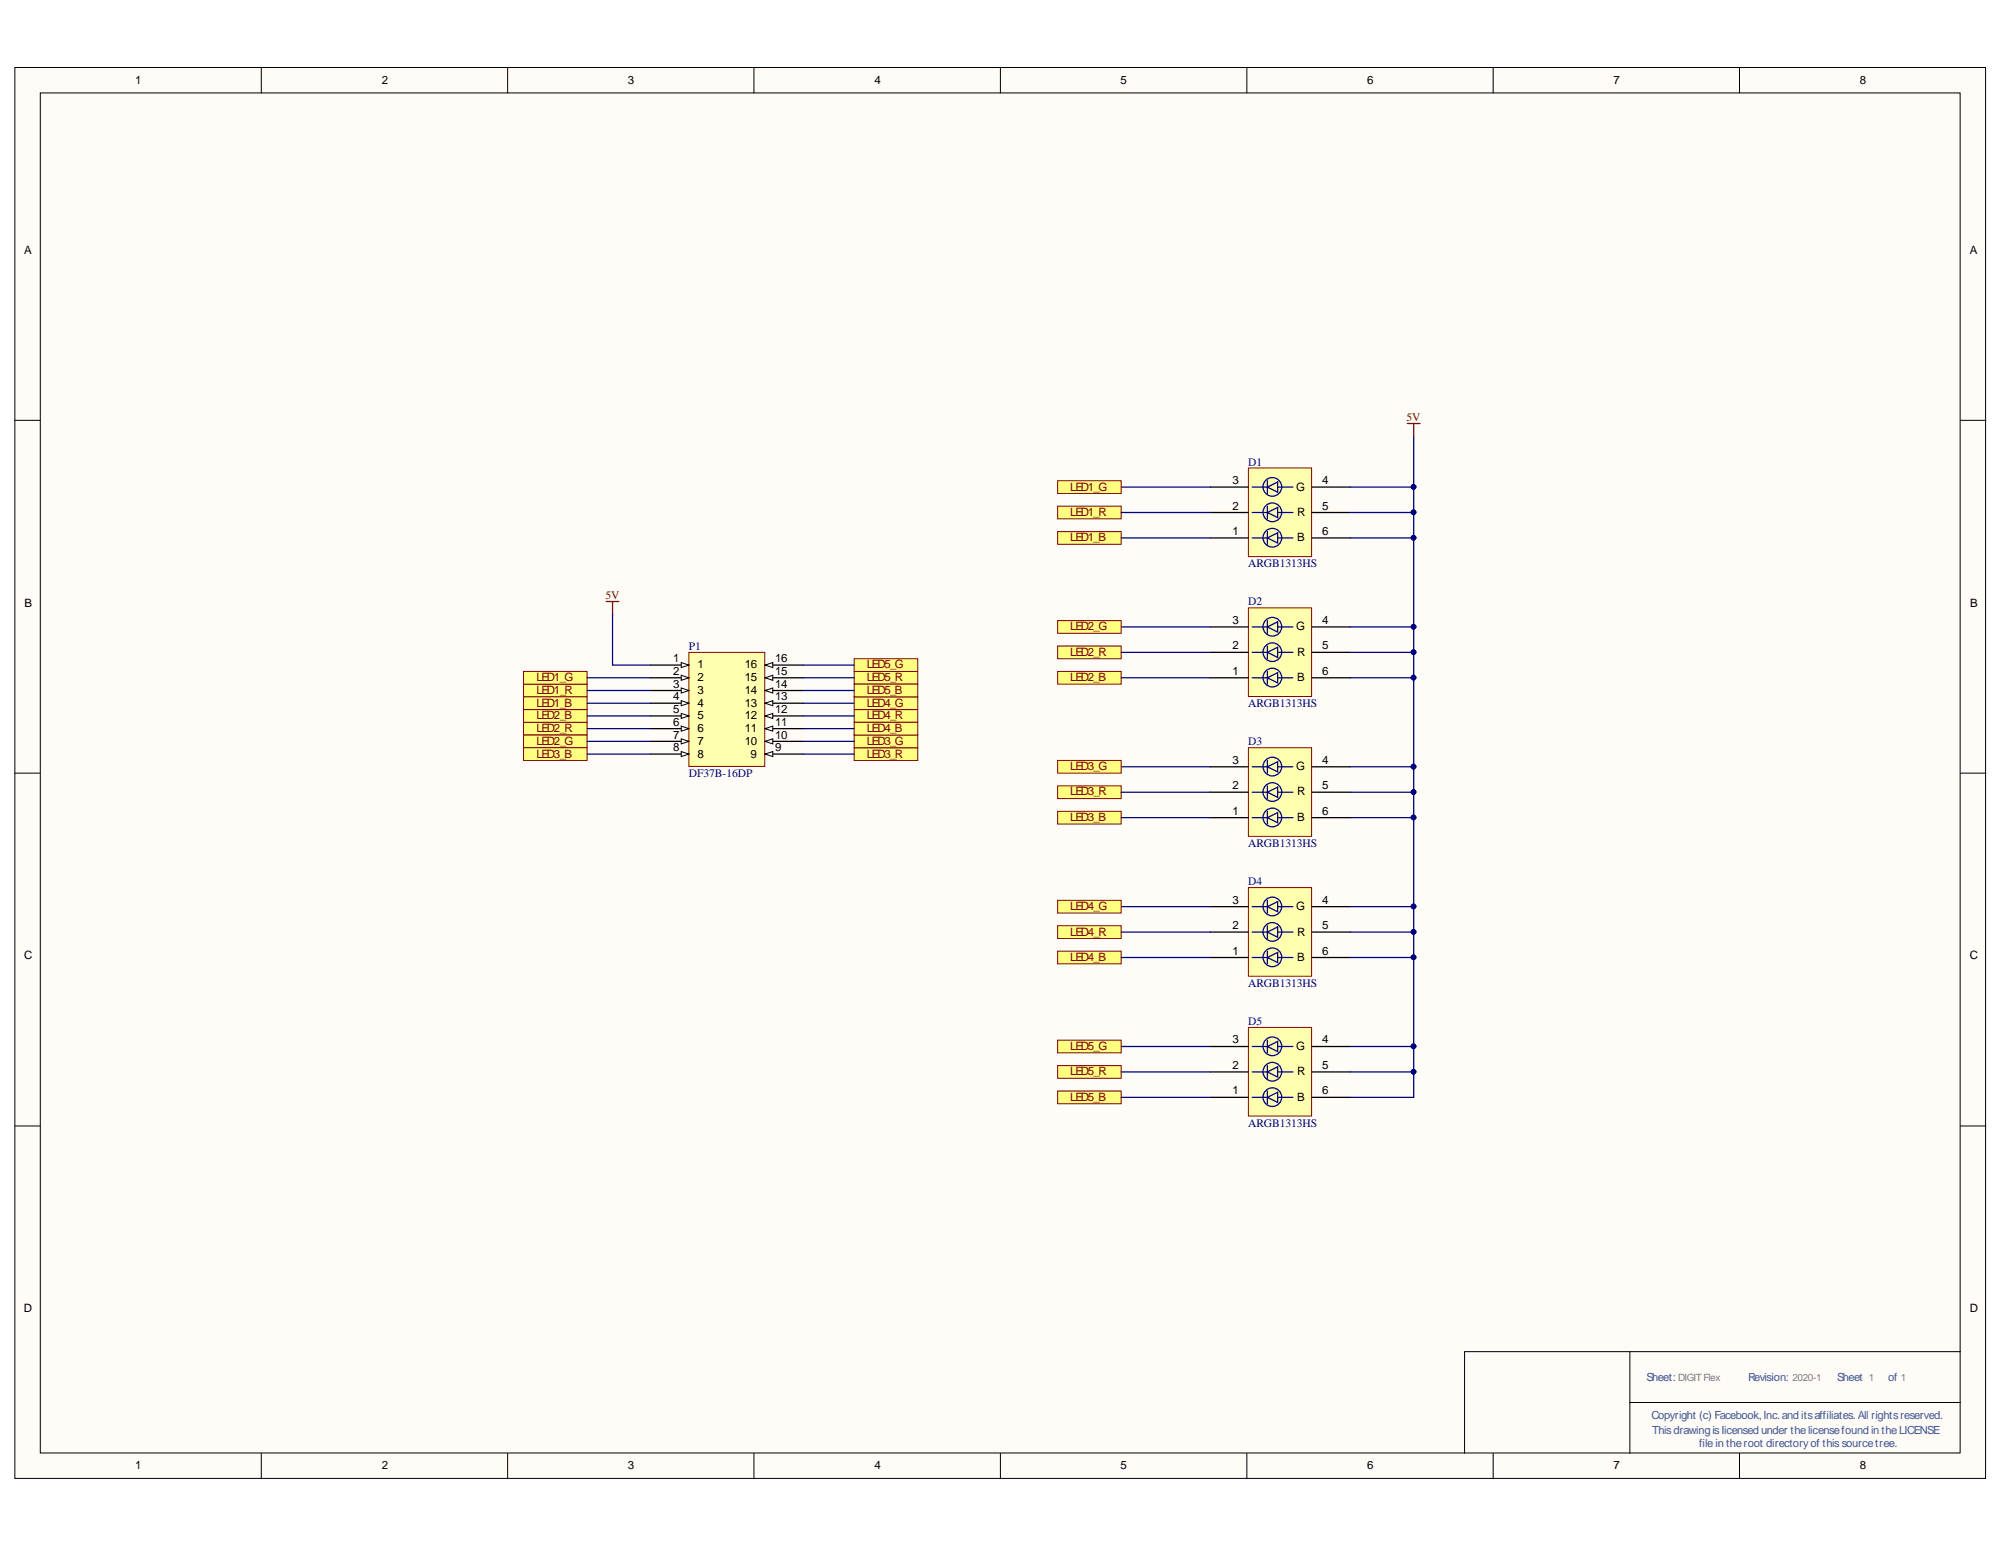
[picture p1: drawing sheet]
<svg xmlns="http://www.w3.org/2000/svg" width="279mm" height="216mm" viewBox="0 0 279 216" stroke-linecap="round" stroke-linejoin="round" font-family="sans-serif">
<g fill="#fffcf8" stroke="#000" stroke-width=".14">
<path d="M2.1 9.4h274.9v196.8h-274.9z"/>
<path d="M5.6 13h267.8v189.6h-267.8z"/>
</g>
<g fill="none" stroke="#000" stroke-width=".14">
<path d="M36.4 9.4v3.6M70.8 9.4v3.6M105.2 9.4v3.6M139.5 9.4v3.6M173.9 9.4v3.6M208.3 9.4v3.6M242.6 9.4v3.6M2.1 58.6h3.5M273.5 58.6h3.5M2.1 107.8h3.5M273.5 107.8h3.5M2.1 157h3.5"/>
<path d="M273.5 157h3.5M227.4 195.6h46.1M227.4 188.5v14.2M273.5 188.5h-69.2v14.2M36.4 202.7v3.5M70.8 202.7v3.5M105.2 202.7v3.5M139.5 202.7v3.5M173.9 202.7v3.5M208.3 202.7v3.5M242.6 202.7v3.5"/>
</g>
<path d="M174.1 123.8h8.9v12.4h-8.9z" fill="#ffffb0" stroke="#800000" stroke-width=".14"/>
<g fill="none" stroke="#000080" stroke-width=".18">
<path d="M174.7 133.5h2.1M174.7 130h2.1M174.7 126.5h2.1M176.8 133.5l1.4-.7v1.5zM176.8 130l1.4-.7v1.4zM176.8 126.5l1.4-.8v1.5zM176.8 125.6v1.7M176.8 129.1v1.8M176.8 132.7v1.7M178.2 133.5h2.1M178.2 130h2.1M178.2 126.5h2.1"/>
<circle cx="177.5" cy="133.5" r="1.3"/>
<circle cx="177.5" cy="126.4" r="1.3"/>
<circle cx="177.5" cy="130" r="1.3"/>
</g>
<path d="M168.8 130h5.3M168.8 133.5h5.3M168.8 126.5h5.3M183 130h5.3M183 133.5h5.3M183 126.5h5.3" fill="none" stroke="#000" stroke-width=".18"/>
<path d="M174.1 143.3h8.9v12.4h-8.9z" fill="#ffffb0" stroke="#800000" stroke-width=".14"/>
<g fill="none" stroke="#000080" stroke-width=".18">
<path d="M174.7 153.1h2.1M174.7 149.5h2.1M174.7 146h2.1M176.8 153.1l1.4-.8v1.5zM176.8 149.5l1.4-.7v1.4zM176.8 146l1.4-.8v1.5zM176.8 145.1v1.7M176.8 148.6v1.8M176.8 152.2v1.7M178.2 153.1h2.1M178.2 149.5h2.1M178.2 146h2.1"/>
<circle cx="177.5" cy="153" r="1.3"/>
<circle cx="177.5" cy="145.9" r="1.3"/>
<circle cx="177.5" cy="149.5" r="1.3"/>
</g>
<path d="M168.8 149.5h5.3M168.8 153.1h5.3M168.8 146h5.3M183 149.5h5.3M183 153.1h5.3M183 146h5.3" fill="none" stroke="#000" stroke-width=".18"/>
<path d="M174.1 104.3h8.9v12.3h-8.9z" fill="#ffffb0" stroke="#800000" stroke-width=".14"/>
<g fill="none" stroke="#000080" stroke-width=".18">
<path d="M197.2 60.8v92.3h-8.9M174.7 114h2.1M174.7 110.5h2.1M174.7 106.9h2.1M176.8 114l1.4-.7v1.4zM176.8 110.5l1.4-.7v1.4zM176.8 106.9l1.4-.7v1.5zM176.8 106.1v1.7M176.8 109.6v1.8M176.8 113.2v1.7M178.2 114h2.1M178.2 110.5h2.1"/>
<path d="M178.2 106.9h2.1M188.3 106.9h8.9M188.3 130h8.9"/>
<circle cx="177.5" cy="110.5" r="1.3"/>
<circle cx="177.5" cy="106.9" r="1.3"/>
<circle cx="177.5" cy="114" r="1.3"/>
</g>
<path d="M168.8 110.5h5.3M168.8 114h5.3M168.8 106.9h5.3M183 110.5h5.3M183 114h5.3M183 106.9h5.3" fill="none" stroke="#000" stroke-width=".18"/>
<g fill="#000080" stroke="#000080" stroke-width=".14">
<circle cx="197.2" cy="130" r=".33"/>
<circle cx="197.2" cy="149.5" r=".33"/>
<circle cx="197.2" cy="145.9" r=".33"/>
<circle cx="197.2" cy="133.5" r=".33"/>
<circle cx="197.2" cy="126.4" r=".33"/>
<circle cx="197.2" cy="114" r=".33"/>
<circle cx="197.2" cy="110.5" r=".33"/>
<circle cx="197.2" cy="106.9" r=".33"/>
<circle cx="197.2" cy="94.5" r=".33"/>
<circle cx="197.2" cy="91" r=".33"/>
<circle cx="197.2" cy="87.4" r=".33"/>
<circle cx="197.2" cy="75" r=".33"/>
<circle cx="197.2" cy="71.5" r=".33"/>
<circle cx="197.2" cy="67.9" r=".33"/>
</g>
<path d="M174.1 84.8h8.9v12.3h-8.9z" fill="#ffffb0" stroke="#800000" stroke-width=".14"/>
<g fill="none" stroke="#000080" stroke-width=".18">
<path d="M174.7 94.5h2.1M174.7 91h2.1M174.7 87.4h2.1M176.8 94.5l1.4-.7v1.4zM176.8 91l1.4-.7v1.4zM176.8 87.4l1.4-.7v1.4zM176.8 86.6v1.7M176.8 90.1v1.8M176.8 93.6v1.8M178.2 94.5h2.1M178.2 91h2.1M178.2 87.4h2.1"/>
<circle cx="177.5" cy="91" r="1.3"/>
<circle cx="177.5" cy="87.4" r="1.3"/>
<circle cx="177.5" cy="94.5" r="1.3"/>
</g>
<path d="M168.8 91h5.3M168.8 94.5h5.3M168.8 87.4h5.3M183 91h5.3M183 94.5h5.3M183 87.4h5.3" fill="none" stroke="#000" stroke-width=".18"/>
<path d="M174.1 65.3h8.9v12.3h-8.9z" fill="#ffffb0" stroke="#800000" stroke-width=".14"/>
<g fill="none" stroke="#000080" stroke-width=".18">
<path d="M156.4 67.9h12.4M174.7 75h2.1M174.7 71.5h2.1M174.7 67.9h2.1M176.8 75l1.4-.7v1.4zM176.8 71.5l1.4-.7v1.4zM176.8 67.9l1.4-.7v1.4zM176.8 67v1.8M176.8 70.6v1.8M176.8 74.1v1.8M178.2 75h2.1M178.2 71.5h2.1"/>
<path d="M178.2 67.9h2.1M188.3 67.9h8.9M188.3 91h8.9"/>
<circle cx="177.5" cy="75" r="1.3"/>
<circle cx="177.5" cy="67.9" r="1.3"/>
<circle cx="177.5" cy="71.5" r="1.3"/>
</g>
<path d="M168.8 71.5h5.3M168.8 75h5.3M168.8 67.9h5.3M183 71.5h5.3M183 75h5.3M183 67.9h5.3" fill="none" stroke="#000" stroke-width=".18"/>
<g fill="#000080" stroke="#000080" stroke-width=".14">
<circle cx="197.2" cy="91" r=".33"/>
<circle cx="197.2" cy="67.9" r=".33"/>
</g>
<g fill="#ffff80" stroke="#800000" stroke-width=".14">
<path d="M147.5 70.6h8.9v1.8h-8.9z" fill-rule="evenodd"/>
<path d="M147.5 67h8.9v1.8h-8.9z" fill-rule="evenodd"/>
<path d="M147.5 74.1h8.9v1.8h-8.9z" fill-rule="evenodd"/>
</g>
<path d="M156.4 71.5h12.4M156.4 75h12.4M156.4 87.4h12.4" fill="none" stroke="#000080" stroke-width=".18"/>
<g fill="#ffff80" stroke="#800000" stroke-width=".14">
<path d="M147.5 90.1h8.9v1.8h-8.9z" fill-rule="evenodd"/>
<path d="M147.5 86.6h8.9v1.7h-8.9z" fill-rule="evenodd"/>
<path d="M147.5 93.6h8.9v1.8h-8.9z" fill-rule="evenodd"/>
</g>
<path d="M156.4 91h12.4M156.4 94.5h12.4M156.4 106.9h12.4" fill="none" stroke="#000080" stroke-width=".18"/>
<g fill="#ffff80" stroke="#800000" stroke-width=".14">
<path d="M147.5 109.6h8.9v1.8h-8.9z" fill-rule="evenodd"/>
<path d="M147.5 106.1h8.9v1.7h-8.9z" fill-rule="evenodd"/>
<path d="M147.5 113.2h8.9v1.7h-8.9z" fill-rule="evenodd"/>
</g>
<path d="M156.4 110.5h12.4M156.4 114h12.4M156.4 126.5h12.4" fill="none" stroke="#000080" stroke-width=".18"/>
<g fill="#ffff80" stroke="#800000" stroke-width=".14">
<path d="M147.5 129.1h8.9v1.8h-8.9z" fill-rule="evenodd"/>
<path d="M147.5 125.6h8.9v1.7h-8.9z" fill-rule="evenodd"/>
<path d="M147.5 132.7h8.9v1.7h-8.9z" fill-rule="evenodd"/>
</g>
<path d="M156.4 130h12.4M156.4 133.5h12.4M156.4 146h12.4" fill="none" stroke="#000080" stroke-width=".18"/>
<g fill="#ffff80" stroke="#800000" stroke-width=".14">
<path d="M147.5 148.6h8.9v1.8h-8.9z" fill-rule="evenodd"/>
<path d="M147.5 145.1h8.9v1.7h-8.9z" fill-rule="evenodd"/>
<path d="M147.5 152.2h8.9v1.7h-8.9z" fill-rule="evenodd"/>
</g>
<path d="M188.3 71.5h8.9M188.3 75h8.9M188.3 87.4h8.9M188.3 94.5h8.9M188.3 110.5h8.9M188.3 114h8.9M188.3 126.5h8.9M188.3 133.5h8.9M156.4 149.5h12.4M156.4 153.1h12.4M188.3 149.5h8.9M188.3 146h8.9" fill="none" stroke="#000080" stroke-width=".18"/>
<g fill="#000080" stroke="#000080" stroke-width=".14">
<circle cx="197.2" cy="71.5" r=".33"/>
<circle cx="197.2" cy="75" r=".33"/>
<circle cx="197.2" cy="87.4" r=".33"/>
<circle cx="197.2" cy="94.5" r=".33"/>
<circle cx="197.2" cy="110.5" r=".33"/>
<circle cx="197.2" cy="114" r=".33"/>
<circle cx="197.2" cy="126.4" r=".33"/>
<circle cx="197.2" cy="133.5" r=".33"/>
<circle cx="197.2" cy="145.9" r=".33"/>
<circle cx="197.2" cy="149.5" r=".33"/>
</g>
<path d="M196.3 59.1h1.8M197.2 59.1v1.7" fill="none" stroke="#800000" stroke-width=".18"/>
<path d="M96.1 91h10.6v15.9h-10.6z" fill="#ffffb0" stroke="#800000" stroke-width=".14"/>
<path d="M90.8 92.8h5.3" fill="none" stroke="#000" stroke-width=".18"/>
<path d="M95 92.4l1.1 .4-1.1 .3z" fill="#fffcf8"/>
<path d="M95 92.4l1.1 .4-1.1 .3z" fill="none" stroke="#000" stroke-width=".14"/>
<path d="M90.8 94.5h5.3" fill="none" stroke="#000" stroke-width=".18"/>
<path d="M95 94.2l1.1 .3-1.1 .4z" fill="#fffcf8"/>
<path d="M95 94.2l1.1 .3-1.1 .4z" fill="none" stroke="#000" stroke-width=".14"/>
<path d="M90.8 96.3h5.3" fill="none" stroke="#000" stroke-width=".18"/>
<path d="M95 96l1.1 .3-1.1 .4z" fill="#fffcf8"/>
<path d="M95 96l1.1 .3-1.1 .4z" fill="none" stroke="#000" stroke-width=".14"/>
<path d="M90.8 98.1h5.3" fill="none" stroke="#000" stroke-width=".18"/>
<path d="M95 97.7l1.1 .4-1.1 .3z" fill="#fffcf8"/>
<path d="M95 97.7l1.1 .4-1.1 .3z" fill="none" stroke="#000" stroke-width=".14"/>
<path d="M90.8 99.9h5.3" fill="none" stroke="#000" stroke-width=".18"/>
<path d="M95 99.5l1.1 .4-1.1 .3z" fill="#fffcf8"/>
<path d="M95 99.5l1.1 .4-1.1 .3z" fill="none" stroke="#000" stroke-width=".14"/>
<path d="M90.8 101.6h5.3" fill="none" stroke="#000" stroke-width=".18"/>
<path d="M95 101.3l1.1 .3-1.1 .4z" fill="#fffcf8"/>
<path d="M95 101.3l1.1 .3-1.1 .4z" fill="none" stroke="#000" stroke-width=".14"/>
<path d="M90.8 103.4h5.3" fill="none" stroke="#000" stroke-width=".18"/>
<path d="M95 103l1.1 .4-1.1 .4z" fill="#fffcf8"/>
<path d="M95 103l1.1 .4-1.1 .4z" fill="none" stroke="#000" stroke-width=".14"/>
<path d="M90.8 105.2h5.3" fill="none" stroke="#000" stroke-width=".18"/>
<path d="M95 104.8l1.1 .4-1.1 .3z" fill="#fffcf8"/>
<path d="M95 104.8l1.1 .4-1.1 .3z" fill="none" stroke="#000" stroke-width=".14"/>
<path d="M106.7 105.2h5.4" fill="none" stroke="#000" stroke-width=".18"/>
<path d="M106.7 105.2l1.1-.4v.7z" fill="#fffcf8"/>
<path d="M106.7 105.2l1.1-.4v.7z" fill="none" stroke="#000" stroke-width=".14"/>
<path d="M106.7 103.4h5.4" fill="none" stroke="#000" stroke-width=".18"/>
<path d="M106.7 103.4l1.1-.4v.8z" fill="#fffcf8"/>
<path d="M106.7 103.4l1.1-.4v.8z" fill="none" stroke="#000" stroke-width=".14"/>
<path d="M106.7 101.6h5.4" fill="none" stroke="#000" stroke-width=".18"/>
<path d="M106.7 101.6l1.1-.3v.7z" fill="#fffcf8"/>
<path d="M106.7 101.6l1.1-.3v.7z" fill="none" stroke="#000" stroke-width=".14"/>
<path d="M106.7 99.9h5.4" fill="none" stroke="#000" stroke-width=".18"/>
<path d="M106.7 99.9l1.1-.4v.7z" fill="#fffcf8"/>
<path d="M106.7 99.9l1.1-.4v.7z" fill="none" stroke="#000" stroke-width=".14"/>
<path d="M106.7 98.1h5.4" fill="none" stroke="#000" stroke-width=".18"/>
<path d="M106.7 98.1l1.1-.4v.7z" fill="#fffcf8"/>
<path d="M106.7 98.1l1.1-.4v.7z" fill="none" stroke="#000" stroke-width=".14"/>
<path d="M106.7 96.3h5.4" fill="none" stroke="#000" stroke-width=".18"/>
<path d="M106.7 96.3l1.1-.3v.7z" fill="#fffcf8"/>
<path d="M106.7 96.3l1.1-.3v.7z" fill="none" stroke="#000" stroke-width=".14"/>
<path d="M106.7 94.5h5.4" fill="none" stroke="#000" stroke-width=".18"/>
<path d="M106.7 94.5l1.1-.3v.7z" fill="#fffcf8"/>
<path d="M106.7 94.5l1.1-.3v.7z" fill="none" stroke="#000" stroke-width=".14"/>
<path d="M106.7 92.8h5.4" fill="none" stroke="#000" stroke-width=".18"/>
<path d="M106.7 92.8l1.1-.4v.7z" fill="#fffcf8"/>
<path d="M106.7 92.8l1.1-.4v.7z" fill="none" stroke="#000" stroke-width=".14"/>
<g fill="#ffff80" stroke="#800000" stroke-width=".14">
<path d="M73 95.4h8.9v1.8h-8.9z" fill-rule="evenodd"/>
<path d="M73 93.6h8.9v1.8h-8.9z" fill-rule="evenodd"/>
<path d="M73 97.2h8.9v1.8h-8.9z" fill-rule="evenodd"/>
<path d="M73 100.7h8.9v1.8h-8.9z" fill-rule="evenodd"/>
<path d="M73 102.5h8.9v1.8h-8.9z" fill-rule="evenodd"/>
<path d="M73 99h8.9v1.7h-8.9z" fill-rule="evenodd"/>
<path d="M119.1 104.3h8.9v1.8h-8.9z" fill-rule="evenodd"/>
<path d="M119.1 102.5h8.9v1.8h-8.9z" fill-rule="evenodd"/>
<path d="M73 104.3h8.9v1.8h-8.9z" fill-rule="evenodd"/>
<path d="M119.1 99h8.9v1.7h-8.9z" fill-rule="evenodd"/>
<path d="M119.1 97.2h8.9v1.8h-8.9z" fill-rule="evenodd"/>
<path d="M119.1 100.7h8.9v1.8h-8.9z" fill-rule="evenodd"/>
<path d="M119.1 93.6h8.9v1.8h-8.9z" fill-rule="evenodd"/>
<path d="M119.1 91.9h8.9v1.7h-8.9z" fill-rule="evenodd"/>
<path d="M119.1 95.4h8.9v1.8h-8.9z" fill-rule="evenodd"/>
</g>
<path d="M84.6 83.9h1.7M85.4 83.9v1.8" fill="none" stroke="#800000" stroke-width=".18"/>
<g fill="none" stroke="#000080" stroke-width=".18">
<path d="M81.9 94.5h8.9M81.9 96.3h8.9M81.9 98.1h8.9M81.9 99.9h8.9M85.4 85.7v7.1h5.4M112.1 94.5h7M112.1 96.3h7M112.1 98.1h7M112.1 99.9h7M112.1 92.8h7M81.9 101.6h8.9M81.9 103.4h8.9"/>
<path d="M81.9 105.2h8.9M112.1 101.6h7M112.1 103.4h7M112.1 105.2h7"/>
</g>
<g font-size="1.6">
<text x="18.9" y="11.7">1</text>
<text x="53.2" y="11.7">2</text>
<text x="87.6" y="11.7">3</text>
<text x="122" y="11.7">4</text>
<text x="156.3" y="11.7">5</text>
<text x="190.7" y="11.7">6</text>
<text x="225.1" y="11.7">7</text>
<text x="259.4" y="11.7">8</text>
<text x="3.4" y="35.4">A</text>
<text x="274.8" y="35.4">A</text>
<text x="171.9" y="71.1">2</text>
<text x="171.9" y="67.5">3</text>
<text x="180.8" y="68.4">G</text>
<text x="180.9" y="72">R</text>
<text x="184.4" y="67.5">4</text>
<text x="184.4" y="71.1">5</text>
<text x="171.9" y="74.6">1</text>
<text x="180.9" y="75.5">B</text>
<text x="184.4" y="74.6">6</text>
<text x="3.4" y="84.6">B</text>
<text x="171.9" y="87">3</text>
<text x="180.8" y="87.9">G</text>
<text x="184.4" y="87">4</text>
<text x="274.8" y="84.6">B</text>
<text x="93.9" y="92.3">1</text>
<text x="93.9" y="94.1">2</text>
<text x="93.9" y="95.9">3</text>
<text x="97.3" y="93.2">1</text>
<text x="97.3" y="95">2</text>
<text x="103.9" y="95">15</text>
<text x="103.9" y="93.2">16</text>
<text x="108.1" y="95.9">14</text>
<text x="108.1" y="94.1">15</text>
<text x="108.1" y="92.3">16</text>
<text x="171.9" y="90.6">2</text>
<text x="171.9" y="94.1">1</text>
<text x="180.9" y="95">B</text>
<text x="180.9" y="91.5">R</text>
<text x="184.4" y="94.1">6</text>
<text x="184.4" y="90.6">5</text>
<text x="93.9" y="97.7">4</text>
<text x="93.9" y="99.4">5</text>
<text x="93.9" y="101.2">6</text>
<text x="97.3" y="96.8">3</text>
<text x="97.3" y="98.6">4</text>
<text x="97.3" y="100.3">5</text>
<text x="103.9" y="100.3">12</text>
<text x="103.9" y="98.6">13</text>
<text x="103.9" y="96.8">14</text>
<text x="108.1" y="101.2">11</text>
<text x="108.1" y="99.4">12</text>
<text x="108.1" y="97.7">13</text>
<text x="93.9" y="103">7</text>
<text x="93.9" y="104.8">8</text>
<text x="97.3" y="102.1">6</text>
<text x="97.3" y="103.9">7</text>
<text x="97.3" y="105.7">8</text>
<text x="103.9" y="103.9">10</text>
<text x="103.9" y="102.1">11</text>
<text x="104.7" y="105.7">9</text>
<text x="108.1" y="104.8">9</text>
<text x="108.1" y="103">10</text>
<text x="171.9" y="106.6">3</text>
<text x="180.8" y="107.4">G</text>
<text x="184.4" y="106.6">4</text>
<text x="171.9" y="110.1">2</text>
<text x="171.9" y="113.6">1</text>
<text x="180.9" y="110.9">R</text>
<text x="184.4" y="113.6">6</text>
<text x="184.4" y="110.1">5</text>
<text x="180.9" y="114.5">B</text>
<text x="171.9" y="129.6">2</text>
<text x="171.9" y="126">3</text>
<text x="180.8" y="126.9">G</text>
<text x="180.9" y="130.5">R</text>
<text x="184.4" y="126">4</text>
<text x="184.4" y="129.6">5</text>
<text x="3.4" y="133.8">C</text>
<text x="171.9" y="133.1">1</text>
<text x="180.9" y="134">B</text>
<text x="184.4" y="133.1">6</text>
<text x="274.8" y="133.8">C</text>
<text x="171.9" y="149.1">2</text>
<text x="171.9" y="145.5">3</text>
<text x="180.8" y="146.4">G</text>
<text x="180.9" y="150">R</text>
<text x="184.4" y="145.5">4</text>
<text x="184.4" y="149.1">5</text>
<text x="171.9" y="152.6">1</text>
<text x="180.9" y="153.5">B</text>
<text x="184.4" y="152.6">6</text>
<text x="3.3" y="183">D</text>
<text x="274.8" y="183">D</text>
<text x="18.9" y="204.9">1</text>
<text x="53.2" y="204.9">2</text>
<text x="87.6" y="204.9">3</text>
<text x="122" y="204.9">4</text>
<text x="156.3" y="204.9">5</text>
<text x="190.7" y="204.9">6</text>
<text x="225.1" y="204.9">7</text>
<text x="259.4" y="204.9">8</text>
</g>
<g font-size="1.6" fill="#800000">
<text x="196.2" y="58.7">5V</text>
<text x="149.3" y="72">LED1_R</text>
<text x="149.3" y="68.4">LED1_G</text>
<text x="149.3" y="75.5">LED1_B</text>
<text x="84.5" y="83.6">5V</text>
<text x="149.3" y="87.9">LED2_G</text>
<text x="74.8" y="95">LED1_G</text>
<text x="120.9" y="95">LED5_R</text>
<text x="120.9" y="93.2">LED5_G</text>
<text x="149.3" y="91.5">LED2_R</text>
<text x="149.3" y="95">LED2_B</text>
<text x="74.8" y="96.8">LED1_R</text>
<text x="74.8" y="98.6">LED1_B</text>
<text x="74.8" y="100.3">LED2_B</text>
<text x="120.9" y="100.3">LED4_R</text>
<text x="120.9" y="98.6">LED4_G</text>
<text x="120.9" y="96.8">LED5_B</text>
<text x="74.8" y="102.1">LED2_R</text>
<text x="74.8" y="103.9">LED2_G</text>
<text x="74.8" y="105.7">LED3_B</text>
<text x="120.9" y="105.7">LED3_R</text>
<text x="120.9" y="103.9">LED3_G</text>
<text x="120.9" y="102.1">LED4_B</text>
<text x="149.3" y="107.4">LED3_G</text>
<text x="149.3" y="110.9">LED3_R</text>
<text x="149.3" y="114.5">LED3_B</text>
<text x="149.3" y="130.5">LED4_R</text>
<text x="149.3" y="126.9">LED4_G</text>
<text x="149.3" y="134">LED4_B</text>
<text x="149.3" y="150">LED5_R</text>
<text x="149.3" y="146.4">LED5_G</text>
<text x="149.3" y="153.5">LED5_B</text>
</g>
<g font-size="1.6" fill="#000080">
<text x="174.1" y="64.9">D1</text>
<text x="174.1" y="79.1">ARGB1313HS</text>
<text x="174.1" y="84.4">D2</text>
<text x="96.1" y="90.7">P1</text>
<text x="174.1" y="98.6">ARGB1313HS</text>
<text x="174.1" y="103.9">D3</text>
<text x="96.1" y="108.4">DF37B-16DP</text>
<text x="174.1" y="118.1">ARGB1313HS</text>
<text x="174.1" y="123.5">D4</text>
<text x="174.1" y="137.6">ARGB1313HS</text>
<text x="174.1" y="143">D5</text>
<text x="174.1" y="157.1">ARGB1313HS</text>
</g>
<g font-size="1.6" fill="#3b5998">
<text x="229.7" y="192.5">Sheet:</text>
<text x="230.4" y="197.9">Copyright (c) Facebook,Inc.and itsaffiliates.All rightsreserved.</text>
<text x="243.9" y="192.5">Revision:</text>
<text x="256.3" y="192.5">Sheet</text>
<text x="263.4" y="192.5">of</text>
<text x="230.5" y="200">Thisdrawingislicensed under thelicensefound in theLICENSE</text>
<text x="237" y="201.8">file in theroot directoryof thissourcetree.</text>
</g>
<g font-size="1.4" fill="#808080">
<text x="234.1" y="192.6">DIGIT Flex</text>
<text x="250" y="192.6">2020-1</text>
<text x="260.7" y="192.6">1</text>
<text x="265.1" y="192.6">1</text>
</g>
</svg>
